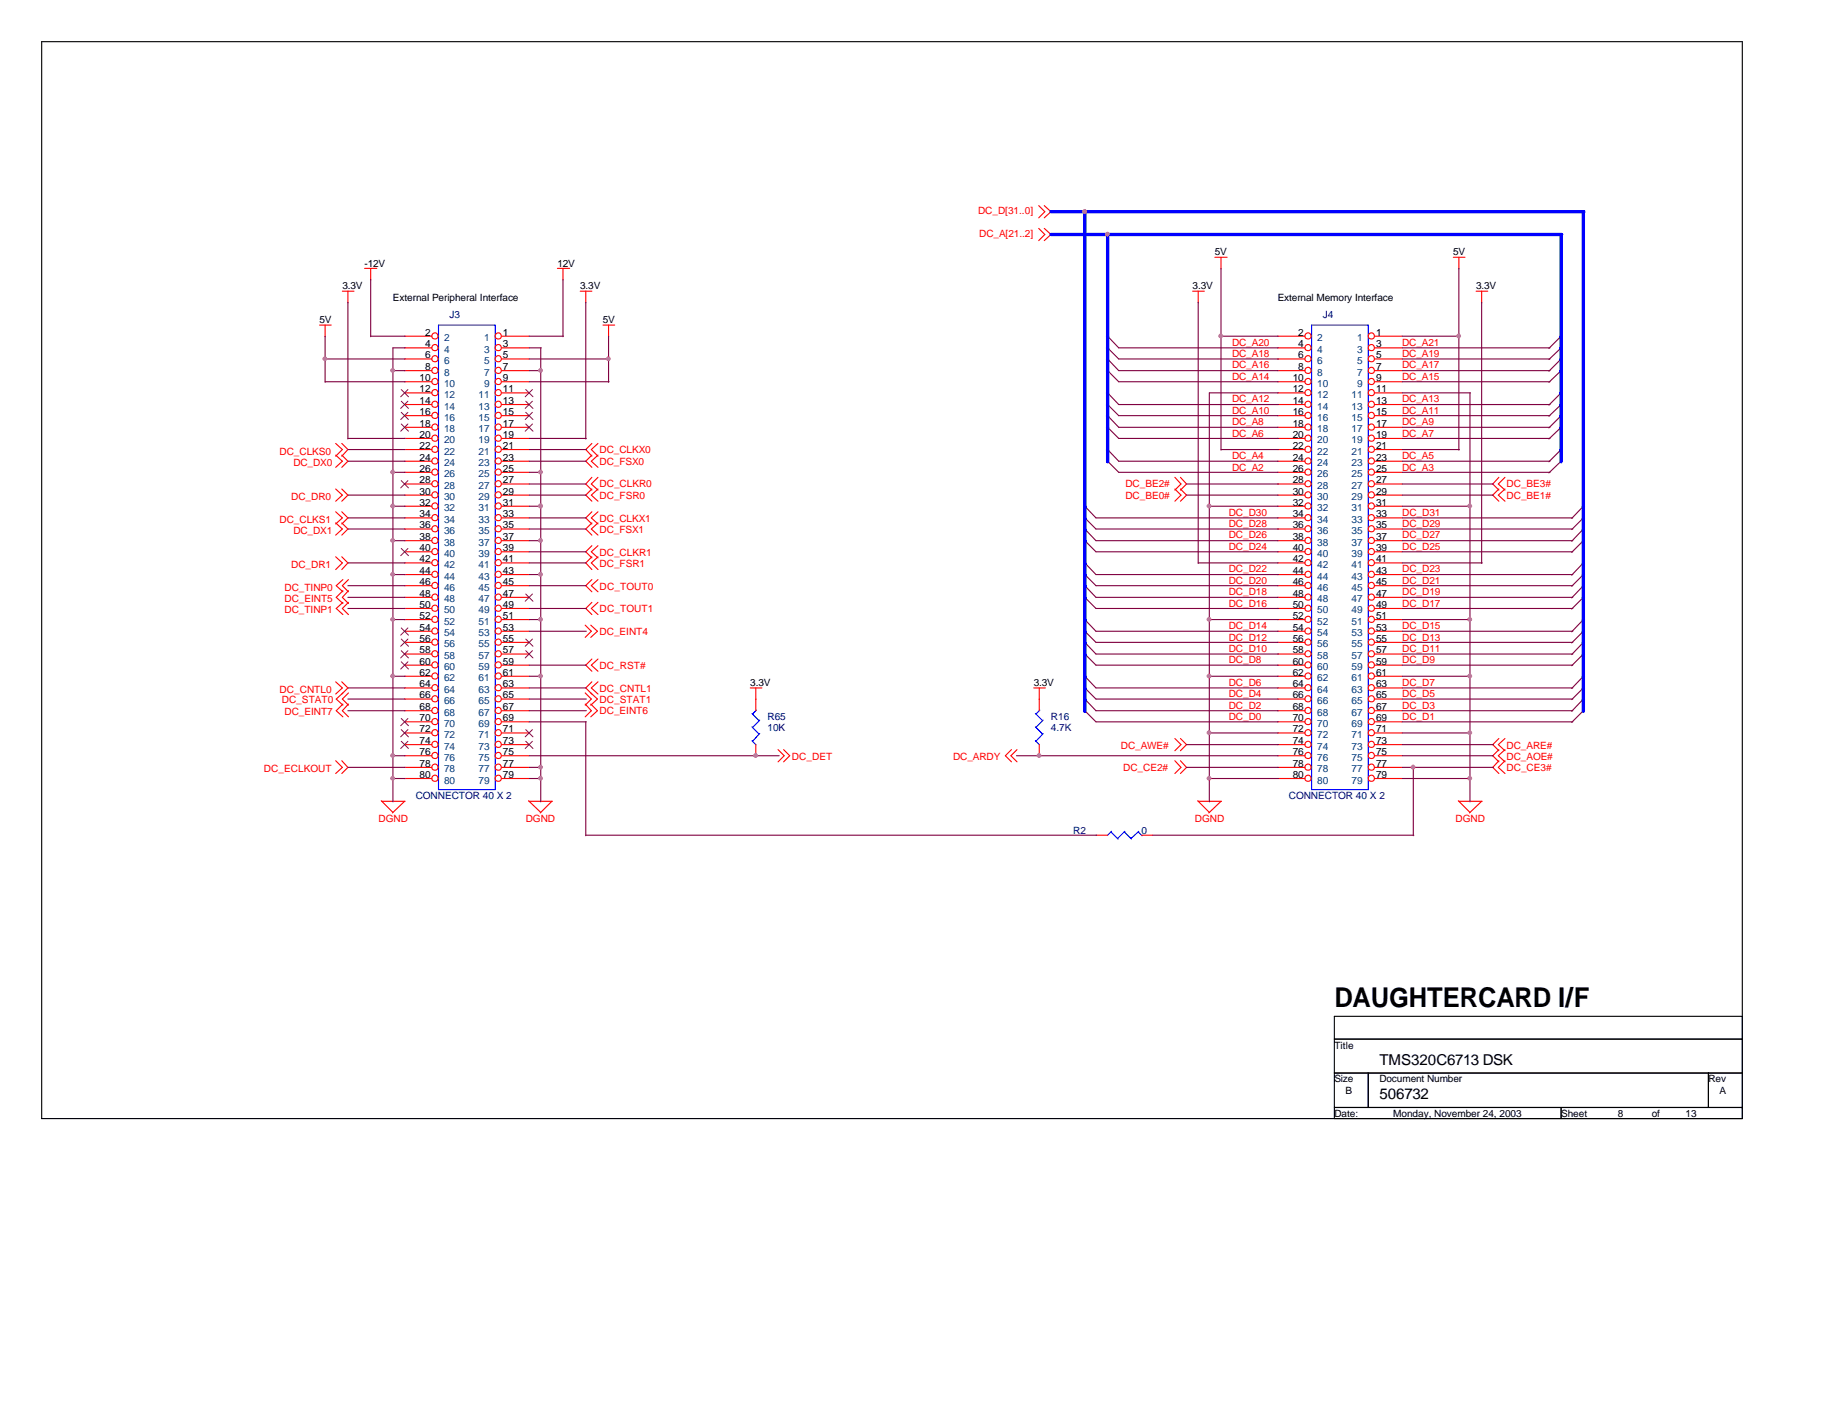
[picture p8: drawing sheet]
<svg xmlns="http://www.w3.org/2000/svg" width="279mm" height="216mm" viewBox="0 0 279 216" stroke-linecap="round" stroke-linejoin="round" font-family="sans-serif">
<path d="M6.3 6.3h259.1v164.1h-259.1zM203.3 158.3h62.1M265.4 154.9h-62.1v15.5M203.3 163.5h62.1M203.3 168.7h62.1M208.4 163.5v5.2M237.8 168.7v1.7M260.3 163.5v5.2" fill="none" stroke="#000" stroke-width=".17"/>
<g fill="none" stroke="#f00" stroke-width=".17">
<path d="M158.2 34.8l1 .9-1 1M158.2 31.3l1 1-1 .9M159.1 34.8l1 .9-1 1M159.1 31.3l1 1-1 .9M185.1 39.2h1.8M186 39.2v1.8M221.4 39.2h1.8M222.2 39.2v1.8M48.7 49.5h1.8M49.5 49.5v1.8M52.2 44.4h1.7M53 44.4v1.7"/>
<path d="M55.5 40.9h1.9M56.5 40.9v1.8M61.6 51.2h4.2M61.6 53h4.2M61.6 54.7h4.2M61.6 56.5h4.2M61.6 58.2h4.2M61.6 59.9h4.2M76.5 51.2h4.1M76.5 53h4.1M76.5 54.7h4.1M76.5 56.5h4.1"/>
<path d="M76.5 58.2h4.1M76.5 59.9h4.1M84.9 40.9h1.9M85.8 40.9v1.8M88.4 44.4h1.8M89.2 44.4v1.7M91.9 49.5h1.7M92.7 49.5v1.8M181.7 44.4h1.8M182.5 44.4v1.7M194.6 51.2h4.2M194.6 53h4.2"/>
<path d="M194.6 54.7h4.2M194.6 56.5h4.2M194.6 58.2h4.2M194.6 59.9h4.2M209.5 51.2h4.1M209.5 53h4.1M209.5 54.7h4.1M209.5 56.5h4.1M209.5 58.2h4.1M209.5 59.9h4.1M224.9 44.4h1.8M225.7 44.4v1.7"/>
<path d="M51.1 74.5l1.1 .9-1.1 1M51.1 67.6l1.1 .9-1.1 1M51.1 78l1.1 .9-1.1 .9M51.1 69.3l1.1 1-1.1 .9M51.1 79.7l1.1 .9-1.1 .9M52.1 74.5l.9 .9-.9 1M52.1 67.6l.9 .9-.9 1M52.1 78l.9 .9-.9 .9M52.1 69.3l.9 1-.9 .9M52.1 79.7l.9 .9-.9 .9M61.6 61.6h4.2M61.6 63.3h4.2"/>
<path d="M61.6 65.1h4.2M61.6 66.8h4.2M61.6 68.5h4.2M61.6 70.3h4.2M61.6 72h4.2M61.6 73.7h4.2M61.6 75.4h4.2M61.6 77.1h4.2M61.6 78.9h4.2M76.5 61.6h4.1M76.5 63.3h4.1M76.5 65.1h4.1"/>
<path d="M76.5 66.8h4.1M76.5 68.5h4.1M76.5 70.3h4.1M76.5 72h4.1M76.5 73.7h4.1M76.5 75.4h4.1M76.5 77.1h4.1M76.5 78.9h4.1M90.2 67.6l-1 .9 1 1M90.2 78l-1 .9 1 .9M90.2 79.7l-1 .9 1 .9M90.2 74.5l-1 .9 1 1"/>
<path d="M90.2 69.3l-1 1 1 .9M90.2 72.7l-1 1 1 1M91.1 67.6l-1 .9 1 1M91.1 78l-1 .9 1 .9M91.1 79.7l-1 .9 1 .9M91.1 74.5l-1 .9 1 1M91.1 69.3l-1 1 1 .9M91.1 72.7l-1 1 1 1M179 74.5l.9 .9-.9 1M179 72.7l.9 1-.9 1M179.8 74.5l1 .9-1 1M179.8 72.7l1 1-1 1"/>
<path d="M194.6 61.6h4.2M194.6 63.3h4.2M194.6 65.1h4.2M194.6 66.8h4.2M194.6 68.5h4.2M194.6 70.3h4.2M194.6 72h4.2M194.6 73.7h4.2M194.6 75.4h4.2M194.6 77.1h4.2M194.6 78.9h4.2M209.5 61.6h4.1"/>
<path d="M209.5 63.3h4.1M209.5 65.1h4.1M209.5 66.8h4.1M209.5 68.5h4.1M209.5 70.3h4.1M209.5 72h4.1M209.5 73.7h4.1M209.5 75.4h4.1M209.5 77.1h4.1M209.5 78.9h4.1M228.3 72.7l-.9 1 .9 1M228.3 74.5l-.9 .9 .9 1"/>
<path d="M229.3 72.7l-1 1 1 1M229.3 74.5l-1 .9 1 1M51.1 84.8l1.1 1-1.1 1M52.1 84.8l.9 1-.9 1M52.2 90l-1 1 1 .9M52.2 88.3l-1 .9 1 1M52.2 91.8l-1 .9 1 .9M53.1 90l-.9 1 .9 .9M53.1 88.3l-.9 .9 .9 1M53.1 91.8l-.9 .9 .9 .9M61.6 80.6h4.2M61.6 82.4h4.2"/>
<path d="M61.6 84.1h4.2M61.6 85.8h4.2M61.6 87.5h4.2M61.6 89.2h4.2M61.6 91h4.2M61.6 92.7h4.2M61.6 94.4h4.2M61.6 96.2h4.2M61.6 97.9h4.2M61.6 99.7h4.2M76.5 80.6h4.1M76.5 82.4h4.1"/>
<path d="M76.5 84.1h4.1M76.5 85.8h4.1M76.5 87.5h4.1M76.5 89.2h4.1M76.5 91h4.1M76.5 92.7h4.1M76.5 94.4h4.1M76.5 96.2h4.1M76.5 97.9h4.1M76.5 99.7h4.1M89.2 95.2l.9 1-.9 .9M90 95.2l1 1-1 .9"/>
<path d="M90.2 83.1l-1 1 1 .9M90.2 88.3l-1 .9 1 1M90.2 84.8l-1 1 1 1M90.2 91.8l-1 .9 1 .9M91.1 83.1l-1 1 1 .9M91.1 88.3l-1 .9 1 1M91.1 84.8l-1 1 1 1M91.1 91.8l-1 .9 1 .9M194.6 80.6h4.2M194.6 82.4h4.2M194.6 84.1h4.2M194.6 85.8h4.2"/>
<path d="M194.6 87.5h4.2M194.6 89.2h4.2M194.6 91h4.2M194.6 92.7h4.2M194.6 94.4h4.2M194.6 96.2h4.2M194.6 97.9h4.2M194.6 99.7h4.2M209.5 80.6h4.1M209.5 82.4h4.1M209.5 84.1h4.1M209.5 85.8h4.1"/>
<path d="M209.5 87.5h4.1M209.5 89.2h4.1M209.5 91h4.1M209.5 92.7h4.1M209.5 94.4h4.1M209.5 96.2h4.1M209.5 97.9h4.1M209.5 99.7h4.1M51.1 103.9l1.1 .9-1.1 .9M51.1 115.9l1.1 1-1.1 1M52.1 103.9l.9 .9-.9 .9M52.1 115.9l.9 1-.9 1"/>
<path d="M52.2 107.3l-1 1 1 .9M52.2 105.6l-1 .9 1 .9M53.1 107.3l-.9 1 .9 .9M53.1 105.6l-.9 .9 .9 .9M61.6 104.8h4.2M61.6 101.3h4.2M61.6 103h4.2M61.6 106.5h4.2M61.6 108.3h4.2M61.6 110h4.2M61.6 111.7h4.2M61.6 113.5h4.2"/>
<path d="M61.6 115.1h4.2M61.6 116.9h4.2M61.6 118.6h4.2M76.5 104.8h4.1M76.5 101.3h4.1M76.5 103h4.1M76.5 106.5h4.1M76.5 108.3h4.1M76.5 110h4.1M76.5 111.7h4.1M76.5 113.5h4.1M76.5 115.1h4.1"/>
<path d="M76.5 116.9h4.1M76.5 118.6h4.1M89.2 107.3l.9 1-.9 .9M89.2 105.6l.9 .9-.9 .9M90 107.3l1 1-1 .9M90 105.6l1 .9-1 .9M90.2 103.9l-1 .9 1 .9M90.2 100.4l-1 .9 1 1M91.1 103.9l-1 .9 1 .9M91.1 100.4l-1 .9 1 1M114.3 104.8h1.8M115.1 104.8v3.5"/>
<path d="M115.1 113.5v1.6M118.5 114.2l1 .9-1 1M119.4 114.2l.9 .9-.9 1M154.1 114.2l-.9 .9 .9 1M154.9 114.2l-.9 .9 .9 1M157.5 104.8h1.8M158.3 104.8v3.5M158.3 113.5v1.6M179 115.9l.9 1-.9 1M179 112.5l.9 1-.9 .9M179.8 115.9l1 1-1 1M179.8 112.5l1 1-1 .9"/>
<path d="M194.6 104.8h4.2M194.6 101.3h4.2M194.6 103h4.2M194.6 106.5h4.2M194.6 108.3h4.2M194.6 110h4.2M194.6 111.7h4.2M194.6 113.5h4.2M194.6 115.1h4.2M194.6 116.9h4.2M194.6 118.6h4.2M209.5 104.8h4.1"/>
<path d="M209.5 101.3h4.1M209.5 103h4.1M209.5 106.5h4.1M209.5 108.3h4.1M209.5 110h4.1M209.5 111.7h4.1M209.5 113.5h4.1M209.5 115.1h4.1M209.5 116.9h4.1M209.5 118.6h4.1M228.3 114.2l-.9 .9 .9 1M228.3 115.9l-.9 1 .9 1"/>
<path d="M228.3 112.5l-.9 1 .9 .9M229.3 114.2l-1 .9 1 1M229.3 115.9l-1 1 1 1M229.3 112.5l-1 1 1 .9M58.1 122l1.8 1.8M58.2 122.1h3.5M61.6 122.1l-1.8 1.8M80.5 122l1.9 1.8M80.6 122.1h3.6M84.1 122.1l-1.8 1.8M167 127.3h1.7M173.9 127.3h1.7"/>
<path d="M182.5 122l1.7 1.8M182.5 122.1h3.6M186 122.1l-1.9 1.8M222.2 122l1.7 1.8M222.2 122.1h3.6M225.7 122.1l-1.8 1.8"/>
<circle cx="66.3" cy="53" r=".47"/>
<circle cx="66.3" cy="59.8" r=".47"/>
<circle cx="66.3" cy="56.4" r=".47"/>
<circle cx="66.3" cy="51.2" r=".47"/>
<circle cx="66.3" cy="58.1" r=".47"/>
<circle cx="66.3" cy="54.7" r=".47"/>
<circle cx="75.9" cy="59.8" r=".47"/>
<circle cx="75.9" cy="53" r=".47"/>
<circle cx="75.9" cy="56.4" r=".47"/>
<circle cx="75.9" cy="51.2" r=".47"/>
<circle cx="75.9" cy="54.7" r=".47"/>
<circle cx="75.9" cy="58.1" r=".47"/>
<circle cx="199.3" cy="53" r=".47"/>
<circle cx="199.3" cy="59.8" r=".47"/>
<circle cx="199.3" cy="56.4" r=".47"/>
<circle cx="199.3" cy="54.7" r=".47"/>
<circle cx="199.3" cy="51.2" r=".47"/>
<circle cx="199.3" cy="58.1" r=".47"/>
<circle cx="208.9" cy="53" r=".47"/>
<circle cx="208.9" cy="59.8" r=".47"/>
<circle cx="208.9" cy="56.4" r=".47"/>
<circle cx="208.9" cy="58.1" r=".47"/>
<circle cx="208.9" cy="54.7" r=".47"/>
<circle cx="208.9" cy="51.2" r=".47"/>
<circle cx="66.3" cy="78.9" r=".47"/>
<circle cx="66.3" cy="61.6" r=".47"/>
<circle cx="66.3" cy="75.4" r=".47"/>
<circle cx="66.3" cy="71.9" r=".47"/>
<circle cx="66.3" cy="65.1" r=".47"/>
<circle cx="66.3" cy="63.3" r=".47"/>
<circle cx="66.3" cy="70.2" r=".47"/>
<circle cx="66.3" cy="68.5" r=".47"/>
<circle cx="66.3" cy="73.7" r=".47"/>
<circle cx="66.3" cy="66.8" r=".47"/>
<circle cx="66.3" cy="77.1" r=".47"/>
<circle cx="75.9" cy="75.4" r=".47"/>
<circle cx="75.9" cy="65.1" r=".47"/>
<circle cx="75.9" cy="78.9" r=".47"/>
<circle cx="75.9" cy="61.6" r=".47"/>
<circle cx="75.9" cy="63.3" r=".47"/>
<circle cx="75.9" cy="71.9" r=".47"/>
<circle cx="75.9" cy="70.2" r=".47"/>
<circle cx="75.9" cy="73.7" r=".47"/>
<circle cx="75.9" cy="68.5" r=".47"/>
<circle cx="75.9" cy="66.8" r=".47"/>
<circle cx="75.9" cy="77.1" r=".47"/>
<circle cx="199.3" cy="65.1" r=".47"/>
<circle cx="199.3" cy="61.6" r=".47"/>
<circle cx="199.3" cy="75.4" r=".47"/>
<circle cx="199.3" cy="78.9" r=".47"/>
<circle cx="199.3" cy="63.3" r=".47"/>
<circle cx="199.3" cy="71.9" r=".47"/>
<circle cx="199.3" cy="68.5" r=".47"/>
<circle cx="199.3" cy="70.2" r=".47"/>
<circle cx="199.3" cy="73.7" r=".47"/>
<circle cx="199.3" cy="66.8" r=".47"/>
<circle cx="199.3" cy="77.1" r=".47"/>
<circle cx="208.9" cy="65.1" r=".47"/>
<circle cx="208.9" cy="75.4" r=".47"/>
<circle cx="208.9" cy="78.9" r=".47"/>
<circle cx="208.9" cy="61.6" r=".47"/>
<circle cx="208.9" cy="63.3" r=".47"/>
<circle cx="208.9" cy="71.9" r=".47"/>
<circle cx="208.9" cy="68.5" r=".47"/>
<circle cx="208.9" cy="70.2" r=".47"/>
<circle cx="208.9" cy="73.7" r=".47"/>
<circle cx="208.9" cy="66.8" r=".47"/>
<circle cx="208.9" cy="77.1" r=".47"/>
<circle cx="66.3" cy="89.2" r=".47"/>
<circle cx="66.3" cy="82.3" r=".47"/>
<circle cx="66.3" cy="91" r=".47"/>
<circle cx="66.3" cy="85.7" r=".47"/>
<circle cx="66.3" cy="97.8" r=".47"/>
<circle cx="66.3" cy="92.7" r=".47"/>
<circle cx="66.3" cy="94.4" r=".47"/>
<circle cx="66.3" cy="87.5" r=".47"/>
<circle cx="66.3" cy="84" r=".47"/>
<circle cx="66.3" cy="99.6" r=".47"/>
<circle cx="66.3" cy="80.6" r=".47"/>
<circle cx="66.3" cy="96.1" r=".47"/>
<circle cx="75.9" cy="92.7" r=".47"/>
<circle cx="75.9" cy="82.3" r=".47"/>
<circle cx="75.9" cy="91" r=".47"/>
<circle cx="75.9" cy="85.7" r=".47"/>
<circle cx="75.9" cy="89.2" r=".47"/>
<circle cx="75.9" cy="97.8" r=".47"/>
<circle cx="75.9" cy="80.6" r=".47"/>
<circle cx="75.9" cy="84" r=".47"/>
<circle cx="75.9" cy="94.4" r=".47"/>
<circle cx="75.9" cy="87.5" r=".47"/>
<circle cx="75.9" cy="99.6" r=".47"/>
<circle cx="75.9" cy="96.1" r=".47"/>
<circle cx="199.3" cy="82.3" r=".47"/>
<circle cx="199.3" cy="91" r=".47"/>
<circle cx="199.3" cy="89.2" r=".47"/>
<circle cx="199.3" cy="92.7" r=".47"/>
<circle cx="199.3" cy="85.7" r=".47"/>
<circle cx="199.3" cy="97.8" r=".47"/>
<circle cx="199.3" cy="84" r=".47"/>
<circle cx="199.3" cy="87.5" r=".47"/>
<circle cx="199.3" cy="94.4" r=".47"/>
<circle cx="199.3" cy="80.6" r=".47"/>
<circle cx="199.3" cy="99.6" r=".47"/>
<circle cx="199.3" cy="96.1" r=".47"/>
<circle cx="208.9" cy="82.3" r=".47"/>
<circle cx="208.9" cy="85.7" r=".47"/>
<circle cx="208.9" cy="97.8" r=".47"/>
<circle cx="208.9" cy="92.7" r=".47"/>
<circle cx="208.9" cy="89.2" r=".47"/>
<circle cx="208.9" cy="91" r=".47"/>
<circle cx="208.9" cy="80.6" r=".47"/>
<circle cx="208.9" cy="87.5" r=".47"/>
<circle cx="208.9" cy="94.4" r=".47"/>
<circle cx="208.9" cy="84" r=".47"/>
<circle cx="208.9" cy="99.6" r=".47"/>
<circle cx="208.9" cy="96.1" r=".47"/>
<circle cx="66.3" cy="101.3" r=".47"/>
<circle cx="66.3" cy="108.3" r=".47"/>
<circle cx="66.3" cy="104.8" r=".47"/>
<circle cx="66.3" cy="115.1" r=".47"/>
<circle cx="66.3" cy="116.9" r=".47"/>
<circle cx="66.3" cy="111.6" r=".47"/>
<circle cx="66.3" cy="118.6" r=".47"/>
<circle cx="66.3" cy="103" r=".47"/>
<circle cx="66.3" cy="110" r=".47"/>
<circle cx="66.3" cy="113.4" r=".47"/>
<circle cx="66.3" cy="106.5" r=".47"/>
<circle cx="75.9" cy="115.1" r=".47"/>
<circle cx="75.9" cy="111.6" r=".47"/>
<circle cx="75.9" cy="116.9" r=".47"/>
<circle cx="75.9" cy="101.3" r=".47"/>
<circle cx="75.9" cy="104.8" r=".47"/>
<circle cx="75.9" cy="108.3" r=".47"/>
<circle cx="75.9" cy="118.6" r=".47"/>
<circle cx="75.9" cy="103" r=".47"/>
<circle cx="75.9" cy="110" r=".47"/>
<circle cx="75.9" cy="113.4" r=".47"/>
<circle cx="75.9" cy="106.5" r=".47"/>
<circle cx="199.3" cy="104.8" r=".47"/>
<circle cx="199.3" cy="116.9" r=".47"/>
<circle cx="199.3" cy="101.3" r=".47"/>
<circle cx="199.3" cy="111.6" r=".47"/>
<circle cx="199.3" cy="115.1" r=".47"/>
<circle cx="199.3" cy="108.3" r=".47"/>
<circle cx="199.3" cy="118.6" r=".47"/>
<circle cx="199.3" cy="103" r=".47"/>
<circle cx="199.3" cy="110" r=".47"/>
<circle cx="199.3" cy="106.5" r=".47"/>
<circle cx="199.3" cy="113.4" r=".47"/>
<circle cx="208.9" cy="104.8" r=".47"/>
<circle cx="208.9" cy="115.1" r=".47"/>
<circle cx="208.9" cy="108.3" r=".47"/>
<circle cx="208.9" cy="116.9" r=".47"/>
<circle cx="208.9" cy="101.3" r=".47"/>
<circle cx="208.9" cy="118.6" r=".47"/>
<circle cx="208.9" cy="111.6" r=".47"/>
<circle cx="208.9" cy="103" r=".47"/>
<circle cx="208.9" cy="106.5" r=".47"/>
<circle cx="208.9" cy="110" r=".47"/>
<circle cx="208.9" cy="113.4" r=".47"/>
</g>
<g fill="none" stroke="#00f" stroke-width=".17">
<path d="M66.8 49.5h8.6v70.8h-8.6zM199.8 49.5h8.6v70.8h-8.6zM114.6 112.9l.5 .6M114.6 110.7l1.1 1.1M114.6 108.7l1.1 1.1M115.2 108.2l-.6 .6M115.7 111.8l-1.1 1.1M115.7 109.7l-1.1 1.1M157.7 112.9l.6 .6M157.7 110.7l1.1 1.1M157.7 108.7l1.1 1.1M158.4 108.2l-.6 .6"/>
<path d="M158.9 111.8l-1.1 1.1M158.9 109.7l-1.1 1.1M169.2 126.7l1.1 1.1M169.3 126.7l-.6 .6M171.3 126.7l1.1 1.1M171.4 126.7l-1.1 1.1M173.4 126.7l.6 .6M173.5 126.7l-1.2 1.1"/>
</g>
<g fill="none" stroke="#804000" stroke-width=".15">
<path d="M61.1 59.4l1.1 1.1M62.1 59.4l-1.1 1.1M80.1 59.4l1.1 1.1M81.1 59.4l-1.1 1.1M61.1 61.1l1.1 1.1M61.1 62.8l1.1 1.1M61.1 64.6l1.1 1.1M61.1 73.2l1.1 1.1M62.1 61.1l-1.1 1.1M62.1 62.8l-1.1 1.1M62.1 64.6l-1.1 1.1M62.1 73.2l-1.1 1.1"/>
<path d="M80.1 61.1l1.1 1.1M80.1 62.8l1.1 1.1M80.1 64.6l1.1 1.1M81.1 61.1l-1.1 1.1M81.1 62.8l-1.1 1.1M81.1 64.6l-1.1 1.1M61.1 83.6l1.1 1.1M61.1 95.7l1.1 1.1M61.1 97.4l1.1 1.1M61.1 99.1l1.1 1.1M62.1 83.6l-1.1 1.1M62.1 95.7l-1.1 1.1"/>
<path d="M62.1 97.4l-1.1 1.1M62.1 99.1l-1.1 1.1M80.1 90.5l1.1 1.1M80.1 97.4l1.1 1.1M80.1 99.1l1.1 1.1M81.1 90.5l-1.1 1.1M81.1 97.4l-1.1 1.1M81.1 99.1l-1.1 1.1M61.1 100.8l1.1 1.1M61.1 109.5l1.1 1.1M61.1 111.2l1.1 1.1M61.1 112.9l1.1 1.1"/>
<path d="M62.1 109.5l-1.1 1.1M62.1 100.8l-1.1 1.1M62.1 111.2l-1.1 1.1M62.1 112.9l-1.1 1.1M80.1 111.2l1.1 1.1M80.1 112.9l1.1 1.1M81.1 111.2l-1.1 1.1M81.1 112.9l-1.1 1.1"/>
</g>
<g fill="none" stroke="#800040" stroke-width=".17">
<path d="M49.5 51.2v7.1M49.5 54.7h12.2M49.5 58.2h12.2M53 46.1v20.8M56.5 51.2h5.2M56.5 42.6v8.7M59.9 56.5h1.8M61.7 53h-1.8v69.2M80.6 56.5h1.9M80.6 54.7h12.2M80.6 58.2h12.2M80.6 53h1.9"/>
<path d="M80.6 51.2h5.3M82.4 53v69.2M85.8 42.6v8.7M89.2 46.1v20.8M92.7 51.2v7.1M168.7 56.4l1.7 1.8h24.3M168.7 52.9l1.7 1.8h24.3M168.7 51.1l1.7 1.9h24.3M168.7 59.8l1.7 1.8h24.3M168.7 54.6l1.7 1.9h24.3M182.5 46.1v39.8M186 51.2h8.7"/>
<path d="M186 40.9v27.7M194.7 59.9h-10.5v62.3M213.6 56.5h22.5M213.6 59.9h10.4M213.6 54.7h22.5M213.6 58.2h22.5M213.6 53h22.5M213.6 51.2h8.7M222.2 40.9v27.7M223.9 59.9v62.3M225.7 46.1v39.8M237.8 53l-1.8 1.8"/>
<path d="M237.8 56.5l-1.8 1.8M237.8 51.2l-1.8 1.9M237.8 54.7l-1.8 1.9M237.8 59.9l-1.8 1.8M53 78.9h8.7M53 70.3h8.7M53 75.4h8.7M53 68.5h8.7M53 66.8h8.7M59.9 77.1h1.8M59.9 72h1.8M80.6 78.9h8.7"/>
<path d="M80.6 77.1h1.9M80.6 70.3h8.7M80.6 75.4h8.7M80.6 72h1.9M80.6 68.5h8.7M80.6 73.7h8.7M80.6 66.8h8.7M165.2 78.8l1.8 1.8h27.7M165.2 77l1.8 1.9h27.7M168.7 68.4l1.7 1.9h24.3M168.7 61.6l1.7 1.7h24.3M168.7 63.2l1.7 1.9h24.3"/>
<path d="M168.7 70.2l1.7 1.8h24.3M168.7 65l1.7 1.8h24.3M180.8 75.4h13.9M180.8 73.7h13.9M184.2 77.1h10.5M186 68.5h8.7M213.6 78.9h26M213.6 77.1h10.4M213.6 70.3h22.5M213.6 75.4h13.9M213.6 72h22.5M213.6 68.5h8.7"/>
<path d="M213.6 61.6h22.5M213.6 73.7h13.9M213.6 63.3h22.5M213.6 66.8h22.5M213.6 65.1h22.5M237.8 70.3l-1.8 1.8M237.8 61.6l-1.8 1.8M237.8 65.1l-1.8 1.8M237.8 68.5l-1.8 1.9M237.8 63.3l-1.8 1.9M241.2 78.9l-1.8 1.8M241.2 77.1l-1.8 1.9"/>
<path d="M53 91h8.7M53 85.8h8.7M53 92.7h8.7M53 80.6h8.7M53 89.2h8.7M59.9 82.4h1.8M59.9 87.5h1.8M59.9 94.4h1.8M80.6 82.4h1.9M80.6 87.5h1.9M80.6 94.4h1.9M80.6 85.8h8.7"/>
<path d="M80.6 96.2h8.7M80.6 92.7h8.7M80.6 84.1h8.7M80.6 80.6h8.7M80.6 89.2h8.7M165.2 96.1l1.8 1.8h27.7M165.2 89.2l1.8 1.8h27.7M165.2 90.9l1.8 1.8h27.7M165.2 85.7l1.8 1.8h27.7M165.2 80.5l1.8 1.9h27.7M165.2 82.3l1.8 1.8h27.7M165.2 94.3l1.8 1.9h27.7"/>
<path d="M165.2 87.5l1.8 1.7h27.7M165.2 99.6l1.8 1.7h27.7M165.2 97.8l1.8 1.9h27.7M182.5 85.8h12.2M184.2 94.4h10.5M213.6 82.4h26M213.6 99.7h26M213.6 91h26M213.6 87.5h26M213.6 94.4h10.4M213.6 85.8h12.2M213.6 96.2h26"/>
<path d="M213.6 92.7h26M213.6 84.1h26M213.6 97.9h26M213.6 80.6h26M213.6 89.2h26M241.2 82.4l-1.8 1.8M241.2 99.7l-1.8 1.7M241.2 85.8l-1.8 1.8M241.2 91l-1.8 1.8M241.2 80.6l-1.8 1.9M241.2 89.2l-1.8 1.9M241.2 87.5l-1.8 1.8"/>
<path d="M241.2 94.4l-1.8 1.9M241.2 96.2l-1.8 1.8M241.2 97.9l-1.8 1.8M53 116.9h8.7M53 104.8h8.7M53 106.5h8.7M53 108.3h8.7M59.9 118.6h1.8M59.9 103h1.8M59.9 115.1h1.8M80.6 116.9h1.9M80.6 118.6h1.9"/>
<path d="M80.6 101.3h8.7M80.6 103h1.9M80.6 115.1h38.1M80.6 104.8h8.7M80.6 106.5h8.7M80.6 108.3h8.7M80.6 110h8.7M89.2 110v17.3M154.9 115.1h39.8M165.2 103l1.8 1.8h27.7M165.2 108.2l1.8 1.8h27.7M165.2 106.4l1.8 1.9h27.7"/>
<path d="M165.2 104.7l1.8 1.8h27.7M180.8 116.9h13.9M180.8 113.5h13.9M184.2 118.6h10.5M184.2 103h10.5M184.2 111.7h10.5M213.6 116.9h13.9M213.6 118.6h10.4M213.6 101.3h26M213.6 103h10.4M213.6 111.7h10.4M213.6 115.1h13.9"/>
<path d="M213.6 104.8h26M213.6 106.5h26M213.6 108.3h26M213.6 113.5h13.9M213.6 110h26M215.3 116.9v10.4M241.2 108.3l-1.8 1.8M241.2 104.8l-1.8 1.8M241.2 103l-1.8 1.9M241.2 106.5l-1.8 1.9M89.2 127.3h77.8M175.6 127.3h39.8"/>
</g>
<path d="M160.1 35.7h77.8M160.1 32.3h81.2M165.3 32.3v76.1M168.7 35.7v34.7M237.8 35.7v34.7M241.2 32.3v76.1" fill="none" stroke="#00f" stroke-width=".51"/>
<g fill="#f0f" stroke="#f0f" stroke-width=".17">
<circle cx="49.5" cy="54.6" r=".29"/>
<circle cx="223.9" cy="94.4" r=".29"/>
<circle cx="222.2" cy="51.2" r=".29"/>
<circle cx="59.8" cy="115.1" r=".29"/>
<circle cx="215.3" cy="116.9" r=".29"/>
<circle cx="59.8" cy="87.5" r=".29"/>
<circle cx="158.3" cy="115.1" r=".29"/>
<circle cx="184.2" cy="77.1" r=".29"/>
<circle cx="184.2" cy="94.4" r=".29"/>
<circle cx="223.9" cy="118.6" r=".29"/>
<circle cx="82.3" cy="116.9" r=".29"/>
<circle cx="82.3" cy="118.6" r=".29"/>
<circle cx="223.9" cy="103" r=".29"/>
<circle cx="82.3" cy="103" r=".29"/>
<circle cx="92.7" cy="54.6" r=".29"/>
<circle cx="59.8" cy="77.1" r=".29"/>
<circle cx="59.8" cy="82.3" r=".29"/>
<circle cx="82.3" cy="94.4" r=".29"/>
<circle cx="59.8" cy="118.6" r=".29"/>
<circle cx="59.8" cy="103" r=".29"/>
<circle cx="186" cy="51.2" r=".29"/>
<circle cx="223.9" cy="111.6" r=".29"/>
<circle cx="59.8" cy="71.9" r=".29"/>
<circle cx="59.8" cy="56.4" r=".29"/>
<circle cx="184.2" cy="111.6" r=".29"/>
<circle cx="82.3" cy="87.5" r=".29"/>
<circle cx="184.2" cy="103" r=".29"/>
<circle cx="59.8" cy="94.4" r=".29"/>
<circle cx="82.3" cy="77.1" r=".29"/>
<circle cx="82.3" cy="82.3" r=".29"/>
<circle cx="82.3" cy="71.9" r=".29"/>
<circle cx="82.3" cy="56.4" r=".29"/>
<circle cx="184.2" cy="118.6" r=".29"/>
<circle cx="223.9" cy="77.1" r=".29"/>
<circle cx="115.1" cy="115.1" r=".29"/>
<circle cx="168.7" cy="35.7" r=".29"/>
<circle cx="165.2" cy="32.2" r=".29"/>
</g>
<text font-size="4.1" x="203.3" y="153.5">DAUGHTERCARD I/F</text>
<g font-size="2.3">
<text x="210.1" y="167.5">506732</text>
<text x="210.1" y="162.3">TMS320C6713 DSK</text>
</g>
<g font-size="1.5" fill="#f00">
<text x="149" y="32.7">DC_D[31..0]</text>
<text x="149.2" y="36.2">DC_A[21..2]</text>
<text x="187.7" y="52.7">DC_A20</text>
<text x="213.6" y="52.7">DC_A21</text>
<text x="187.7" y="54.4">DC_A18</text>
<text x="187.7" y="57.9">DC_A14</text>
<text x="187.7" y="56.1">DC_A16</text>
<text x="213.6" y="56.1">DC_A17</text>
<text x="213.6" y="54.4">DC_A19</text>
<text x="213.6" y="57.9">DC_A15</text>
<text x="187.7" y="61.3">DC_A12</text>
<text x="187.7" y="63.1">DC_A10</text>
<text x="187.7" y="64.8">DC_A8</text>
<text x="213.6" y="61.3">DC_A13</text>
<text x="213.6" y="64.8">DC_A9</text>
<text x="213.6" y="63.1">DC_A11</text>
<text x="42.6" y="69.3">DC_CLKS0</text>
<text x="44.7" y="71">DC_DX0</text>
<text x="91.4" y="69.1">DC_CLKX0</text>
<text x="91.4" y="70.9">DC_FSX0</text>
<text x="187.7" y="71.7">DC_A2</text>
<text x="187.7" y="66.5">DC_A6</text>
<text x="187.7" y="69.9">DC_A4</text>
<text x="213.6" y="71.7">DC_A3</text>
<text x="213.6" y="69.9">DC_A5</text>
<text x="213.6" y="66.5">DC_A7</text>
<text x="44.4" y="76.2">DC_DR0</text>
<text x="91.4" y="76">DC_FSR0</text>
<text x="91.4" y="74.3">DC_CLKR0</text>
<text x="171.4" y="76">DC_BE0#</text>
<text x="171.4" y="74.3">DC_BE2#</text>
<text x="229.5" y="74.3">DC_BE3#</text>
<text x="229.5" y="76">DC_BE1#</text>
<text x="42.6" y="79.7">DC_CLKS1</text>
<text x="44.7" y="81.4">DC_DX1</text>
<text x="91.4" y="79.5">DC_CLKX1</text>
<text x="91.4" y="81.2">DC_FSX1</text>
<text x="187.2" y="78.6">DC_D30</text>
<text x="187.2" y="83.8">DC_D24</text>
<text x="187.2" y="82">DC_D26</text>
<text x="187.2" y="80.3">DC_D28</text>
<text x="213.6" y="78.6">DC_D31</text>
<text x="213.6" y="82">DC_D27</text>
<text x="213.6" y="80.3">DC_D29</text>
<text x="213.6" y="83.8">DC_D25</text>
<text x="44.4" y="86.5">DC_DR1</text>
<text x="91.4" y="84.7">DC_CLKR1</text>
<text x="91.4" y="89.8">DC_TOUT0</text>
<text x="91.4" y="86.4">DC_FSR1</text>
<text x="187.2" y="89">DC_D20</text>
<text x="187.2" y="87.2">DC_D22</text>
<text x="213.6" y="89">DC_D21</text>
<text x="213.6" y="87.2">DC_D23</text>
<text x="43.3" y="91.7">DC_EINT5</text>
<text x="43.3" y="90">DC_TINP0</text>
<text x="43.3" y="93.5">DC_TINP1</text>
<text x="91.4" y="93.3">DC_TOUT1</text>
<text x="187.2" y="90.7">DC_D18</text>
<text x="187.2" y="95.8">DC_D14</text>
<text x="187.2" y="92.5">DC_D16</text>
<text x="213.6" y="90.7">DC_D19</text>
<text x="213.6" y="92.5">DC_D17</text>
<text x="213.6" y="95.8">DC_D15</text>
<text x="91.4" y="101.9">DC_RST#</text>
<text x="91.4" y="96.8">DC_EINT4</text>
<text x="187.2" y="99.3">DC_D10</text>
<text x="187.2" y="97.6">DC_D12</text>
<text x="187.2" y="101.1">DC_D8</text>
<text x="213.6" y="99.3">DC_D11</text>
<text x="213.6" y="101.1">DC_D9</text>
<text x="213.6" y="97.6">DC_D13</text>
<text x="42.6" y="105.6">DC_CNTL0</text>
<text x="42.9" y="107.1">DC_STAT0</text>
<text x="91.4" y="105.4">DC_CNTL1</text>
<text x="91.4" y="107.1">DC_STAT1</text>
<text x="187.2" y="106.3">DC_D4</text>
<text x="187.2" y="108">DC_D2</text>
<text x="187.2" y="104.5">DC_D6</text>
<text x="213.6" y="106.3">DC_D5</text>
<text x="213.6" y="108">DC_D3</text>
<text x="213.6" y="104.5">DC_D7</text>
<text x="43.3" y="109">DC_EINT7</text>
<text x="91.4" y="108.8">DC_EINT6</text>
<text x="187.2" y="109.7">DC_D0</text>
<text x="213.6" y="109.7">DC_D1</text>
<text x="40.2" y="117.6">DC_ECLKOUT</text>
<text x="120.6" y="115.7">DC_DET</text>
<text x="145.2" y="115.7">DC_ARDY</text>
<text x="170.8" y="114">DC_AWE#</text>
<text x="171.1" y="117.4">DC_CE2#</text>
<text x="229.5" y="115.7">DC_AOE#</text>
<text x="229.5" y="117.4">DC_CE3#</text>
<text x="229.5" y="114">DC_ARE#</text>
<text x="57.7" y="125.2">DGND</text>
<text x="80.1" y="125.2">DGND</text>
<text x="182" y="125.2">DGND</text>
<text x="221.7" y="125.2">DGND</text>
</g>
<g font-size="1.5">
<text x="55.5" y="40.6">-12V</text>
<text x="84.9" y="40.6">12V</text>
<text x="185.1" y="38.9">5V</text>
<text x="221.4" y="38.9">5V</text>
<text x="52.2" y="44">3.3V</text>
<text x="59.9" y="45.8">External Peripheral Interface</text>
<text x="88.4" y="44">3.3V</text>
<text x="181.7" y="44">3.3V</text>
<text x="194.6" y="45.8">External Memory Interface</text>
<text x="224.9" y="44">3.3V</text>
<text x="48.7" y="49.3">5V</text>
<text x="64.8" y="51.1">2</text>
<text x="64.8" y="52.9">4</text>
<text x="76.6" y="51.1">1</text>
<text x="76.6" y="52.9">3</text>
<text x="91.9" y="49.3">5V</text>
<text x="197.8" y="51.1">2</text>
<text x="197.8" y="52.9">4</text>
<text x="209.6" y="51.1">1</text>
<text x="209.6" y="52.9">3</text>
<text x="63.9" y="58.1">10</text>
<text x="63.9" y="59.8">12</text>
<text x="64.8" y="54.6">6</text>
<text x="64.8" y="56.4">8</text>
<text x="76.6" y="54.6">5</text>
<text x="76.6" y="56.4">7</text>
<text x="76.6" y="58.1">9</text>
<text x="76.6" y="59.8">11</text>
<text x="196.9" y="58.1">10</text>
<text x="196.9" y="59.8">12</text>
<text x="197.8" y="54.6">6</text>
<text x="197.8" y="56.4">8</text>
<text x="209.6" y="54.6">5</text>
<text x="209.6" y="56.4">7</text>
<text x="209.6" y="58.1">9</text>
<text x="209.6" y="59.8">11</text>
<text x="63.9" y="61.6">14</text>
<text x="63.9" y="63.2">16</text>
<text x="63.9" y="65">18</text>
<text x="76.6" y="61.6">13</text>
<text x="76.6" y="63.2">15</text>
<text x="76.6" y="65">17</text>
<text x="196.9" y="61.6">14</text>
<text x="196.9" y="63.2">16</text>
<text x="196.9" y="65">18</text>
<text x="209.6" y="61.6">13</text>
<text x="209.6" y="63.2">15</text>
<text x="209.6" y="65">17</text>
<text x="63.9" y="66.7">20</text>
<text x="63.9" y="68.4">22</text>
<text x="63.9" y="70.2">24</text>
<text x="63.9" y="71.9">26</text>
<text x="76.6" y="66.7">19</text>
<text x="76.6" y="68.4">21</text>
<text x="76.6" y="70.2">23</text>
<text x="76.6" y="71.9">25</text>
<text x="196.9" y="66.7">20</text>
<text x="196.9" y="68.4">22</text>
<text x="196.9" y="70.2">24</text>
<text x="196.9" y="71.9">26</text>
<text x="209.6" y="66.7">19</text>
<text x="209.6" y="68.4">21</text>
<text x="209.6" y="70.2">23</text>
<text x="209.6" y="71.9">25</text>
<text x="63.9" y="73.7">28</text>
<text x="63.9" y="75.4">30</text>
<text x="63.9" y="77">32</text>
<text x="76.6" y="73.7">27</text>
<text x="76.6" y="75.4">29</text>
<text x="76.6" y="77">31</text>
<text x="196.9" y="73.7">28</text>
<text x="196.9" y="75.4">30</text>
<text x="196.9" y="77">32</text>
<text x="209.6" y="73.7">27</text>
<text x="209.6" y="75.4">29</text>
<text x="209.6" y="77">31</text>
<text x="63.9" y="78.8">34</text>
<text x="63.9" y="80.5">36</text>
<text x="63.9" y="82.3">38</text>
<text x="63.9" y="84">40</text>
<text x="76.6" y="78.8">33</text>
<text x="76.6" y="80.5">35</text>
<text x="76.6" y="82.3">37</text>
<text x="76.6" y="84">39</text>
<text x="196.9" y="78.8">34</text>
<text x="196.9" y="80.5">36</text>
<text x="196.9" y="82.3">38</text>
<text x="196.9" y="84">40</text>
<text x="209.6" y="78.8">33</text>
<text x="209.6" y="80.5">35</text>
<text x="209.6" y="82.3">37</text>
<text x="209.6" y="84">39</text>
<text x="63.9" y="85.7">42</text>
<text x="63.9" y="87.5">44</text>
<text x="63.9" y="89.2">46</text>
<text x="76.6" y="85.7">41</text>
<text x="76.6" y="87.5">43</text>
<text x="76.6" y="89.2">45</text>
<text x="196.9" y="85.7">42</text>
<text x="196.9" y="87.5">44</text>
<text x="196.9" y="89.2">46</text>
<text x="209.6" y="85.7">41</text>
<text x="209.6" y="87.5">43</text>
<text x="209.6" y="89.2">45</text>
<text x="63.9" y="90.9">48</text>
<text x="63.9" y="92.6">50</text>
<text x="63.9" y="94.3">52</text>
<text x="76.6" y="90.9">47</text>
<text x="76.6" y="92.6">49</text>
<text x="76.6" y="94.3">51</text>
<text x="196.9" y="90.9">48</text>
<text x="196.9" y="92.6">50</text>
<text x="196.9" y="94.3">52</text>
<text x="209.6" y="90.9">47</text>
<text x="209.6" y="92.6">49</text>
<text x="209.6" y="94.3">51</text>
<text x="63.9" y="96.1">54</text>
<text x="63.9" y="97.8">56</text>
<text x="63.9" y="99.6">58</text>
<text x="63.9" y="101.3">60</text>
<text x="76.6" y="96.1">53</text>
<text x="76.6" y="97.8">55</text>
<text x="76.6" y="99.6">57</text>
<text x="76.6" y="101.3">59</text>
<text x="196.9" y="96.1">54</text>
<text x="196.9" y="97.8">56</text>
<text x="196.9" y="99.6">58</text>
<text x="196.9" y="101.3">60</text>
<text x="209.6" y="96.1">53</text>
<text x="209.6" y="97.8">55</text>
<text x="209.6" y="99.6">57</text>
<text x="209.6" y="101.3">59</text>
<text x="63.9" y="103">62</text>
<text x="63.9" y="104.7">64</text>
<text x="63.9" y="106.4">66</text>
<text x="76.6" y="103">61</text>
<text x="76.6" y="104.7">63</text>
<text x="76.6" y="106.4">65</text>
<text x="114.3" y="104.5">3.3V</text>
<text x="157.5" y="104.5">3.3V</text>
<text x="196.9" y="103">62</text>
<text x="196.9" y="104.7">64</text>
<text x="196.9" y="106.4">66</text>
<text x="209.6" y="103">61</text>
<text x="209.6" y="104.7">63</text>
<text x="209.6" y="106.4">65</text>
<text x="63.9" y="108.2">68</text>
<text x="63.9" y="109.9">70</text>
<text x="63.9" y="111.6">72</text>
<text x="63.9" y="113.4">74</text>
<text x="76.6" y="108.2">67</text>
<text x="76.6" y="109.9">69</text>
<text x="76.6" y="111.6">71</text>
<text x="76.6" y="113.4">73</text>
<text x="196.9" y="108.2">68</text>
<text x="196.9" y="109.9">70</text>
<text x="196.9" y="111.6">72</text>
<text x="196.9" y="113.4">74</text>
<text x="209.6" y="108.2">67</text>
<text x="209.6" y="109.9">69</text>
<text x="209.6" y="111.6">71</text>
<text x="209.6" y="113.4">73</text>
<text x="63.9" y="115.1">76</text>
<text x="63.9" y="116.8">78</text>
<text x="63.9" y="118.5">80</text>
<text x="76.6" y="115.1">75</text>
<text x="76.6" y="116.8">77</text>
<text x="76.6" y="118.5">79</text>
<text x="196.9" y="115.1">76</text>
<text x="196.9" y="116.8">78</text>
<text x="196.9" y="118.5">80</text>
<text x="209.6" y="115.1">75</text>
<text x="209.6" y="116.8">77</text>
<text x="209.6" y="118.5">79</text>
<text x="203.3" y="159.8">Title</text>
<text x="203.3" y="164.9">Size</text>
<text x="205" y="166.7">B</text>
<text x="210.1" y="164.9">Document Number</text>
<text x="260.3" y="164.9">Rev</text>
<text x="262" y="166.7">A</text>
<text x="203.3" y="170.2">Date:</text>
<text x="212.3" y="170.2">Monday, November 24, 2003</text>
<text x="237.8" y="170.2">Sheet</text>
<text x="246.5" y="170.2">8</text>
<text x="251.6" y="170.2">of</text>
<text x="256.8" y="170.2">13</text>
</g>
<g font-size="1.5" fill="#004080">
<text x="67.6" y="52">2</text>
<text x="67.6" y="53.8">4</text>
<text x="73.7" y="52">1</text>
<text x="73.7" y="53.8">3</text>
<text x="200.7" y="52">2</text>
<text x="200.7" y="53.8">4</text>
<text x="206.8" y="52">1</text>
<text x="206.8" y="53.8">3</text>
<text x="67.6" y="55.5">6</text>
<text x="67.6" y="57.2">8</text>
<text x="67.6" y="58.9">10</text>
<text x="73.7" y="55.5">5</text>
<text x="73.7" y="57.2">7</text>
<text x="73.7" y="58.9">9</text>
<text x="200.7" y="55.5">6</text>
<text x="200.7" y="57.2">8</text>
<text x="200.7" y="58.9">10</text>
<text x="206.8" y="55.5">5</text>
<text x="206.8" y="57.2">7</text>
<text x="206.8" y="58.9">9</text>
<text x="67.6" y="60.6">12</text>
<text x="67.6" y="62.4">14</text>
<text x="67.6" y="64.1">16</text>
<text x="67.6" y="65.9">18</text>
<text x="72.9" y="60.6">11</text>
<text x="72.9" y="62.4">13</text>
<text x="72.9" y="64.1">15</text>
<text x="72.9" y="65.9">17</text>
<text x="200.7" y="60.6">12</text>
<text x="200.7" y="62.4">14</text>
<text x="200.7" y="64.1">16</text>
<text x="200.7" y="65.9">18</text>
<text x="205.9" y="60.6">11</text>
<text x="205.9" y="62.4">13</text>
<text x="205.9" y="64.1">15</text>
<text x="205.9" y="65.9">17</text>
<text x="67.6" y="67.6">20</text>
<text x="67.6" y="69.3">22</text>
<text x="67.6" y="71">24</text>
<text x="72.9" y="67.6">19</text>
<text x="72.9" y="69.3">21</text>
<text x="72.9" y="71">23</text>
<text x="200.7" y="67.6">20</text>
<text x="200.7" y="69.3">22</text>
<text x="200.7" y="71">24</text>
<text x="205.9" y="67.6">19</text>
<text x="205.9" y="69.3">21</text>
<text x="205.9" y="71">23</text>
<text x="67.6" y="72.7">26</text>
<text x="67.6" y="74.5">28</text>
<text x="67.6" y="76.2">30</text>
<text x="67.6" y="77.9">32</text>
<text x="72.9" y="72.7">25</text>
<text x="72.9" y="74.5">27</text>
<text x="72.9" y="76.2">29</text>
<text x="72.9" y="77.9">31</text>
<text x="200.7" y="72.7">26</text>
<text x="200.7" y="74.5">28</text>
<text x="200.7" y="76.2">30</text>
<text x="200.7" y="77.9">32</text>
<text x="205.9" y="72.7">25</text>
<text x="205.9" y="74.5">27</text>
<text x="205.9" y="76.2">29</text>
<text x="205.9" y="77.9">31</text>
<text x="67.6" y="79.7">34</text>
<text x="67.6" y="81.4">36</text>
<text x="67.6" y="83.1">38</text>
<text x="72.9" y="79.7">33</text>
<text x="72.9" y="81.4">35</text>
<text x="72.9" y="83.1">37</text>
<text x="200.7" y="79.7">34</text>
<text x="200.7" y="81.4">36</text>
<text x="200.7" y="83.1">38</text>
<text x="205.9" y="79.7">33</text>
<text x="205.9" y="81.4">35</text>
<text x="205.9" y="83.1">37</text>
<text x="67.6" y="84.8">40</text>
<text x="67.6" y="86.5">42</text>
<text x="67.6" y="88.3">44</text>
<text x="72.9" y="84.8">39</text>
<text x="72.9" y="86.5">41</text>
<text x="72.9" y="88.3">43</text>
<text x="200.7" y="84.8">40</text>
<text x="200.7" y="86.5">42</text>
<text x="200.7" y="88.3">44</text>
<text x="205.9" y="84.8">39</text>
<text x="205.9" y="86.5">41</text>
<text x="205.9" y="88.3">43</text>
<text x="67.6" y="90">46</text>
<text x="67.6" y="91.8">48</text>
<text x="67.6" y="93.5">50</text>
<text x="67.6" y="95.2">52</text>
<text x="72.9" y="90">45</text>
<text x="72.9" y="91.8">47</text>
<text x="72.9" y="93.5">49</text>
<text x="72.9" y="95.2">51</text>
<text x="200.7" y="90">46</text>
<text x="200.7" y="91.8">48</text>
<text x="200.7" y="93.5">50</text>
<text x="200.7" y="95.2">52</text>
<text x="205.9" y="90">45</text>
<text x="205.9" y="91.8">47</text>
<text x="205.9" y="93.5">49</text>
<text x="205.9" y="95.2">51</text>
<text x="67.6" y="96.9">54</text>
<text x="67.6" y="98.6">56</text>
<text x="67.6" y="100.4">58</text>
<text x="72.9" y="96.9">53</text>
<text x="72.9" y="98.6">55</text>
<text x="72.9" y="100.4">57</text>
<text x="200.7" y="96.9">54</text>
<text x="200.7" y="98.6">56</text>
<text x="200.7" y="100.4">58</text>
<text x="205.9" y="96.9">53</text>
<text x="205.9" y="98.6">55</text>
<text x="205.9" y="100.4">57</text>
<text x="67.6" y="102.1">60</text>
<text x="67.6" y="103.8">62</text>
<text x="67.6" y="105.6">64</text>
<text x="67.6" y="107.3">66</text>
<text x="72.9" y="102.1">59</text>
<text x="72.9" y="103.8">61</text>
<text x="72.9" y="105.6">63</text>
<text x="72.9" y="107.3">65</text>
<text x="200.7" y="102.1">60</text>
<text x="200.7" y="103.8">62</text>
<text x="200.7" y="105.6">64</text>
<text x="200.7" y="107.3">66</text>
<text x="205.9" y="102.1">59</text>
<text x="205.9" y="103.8">61</text>
<text x="205.9" y="105.6">63</text>
<text x="205.9" y="107.3">65</text>
<text x="67.6" y="109.1">68</text>
<text x="67.6" y="110.7">70</text>
<text x="67.6" y="112.4">72</text>
<text x="72.9" y="109.1">67</text>
<text x="72.9" y="110.7">69</text>
<text x="72.9" y="112.4">71</text>
<text x="200.7" y="109.1">68</text>
<text x="200.7" y="110.7">70</text>
<text x="200.7" y="112.4">72</text>
<text x="205.9" y="109.1">67</text>
<text x="205.9" y="110.7">69</text>
<text x="205.9" y="112.4">71</text>
<text x="67.6" y="114.2">74</text>
<text x="67.6" y="115.9">76</text>
<text x="67.6" y="117.7">78</text>
<text x="67.6" y="119.4">80</text>
<text x="72.9" y="114.2">73</text>
<text x="72.9" y="115.9">75</text>
<text x="72.9" y="117.7">77</text>
<text x="72.9" y="119.4">79</text>
<text x="200.7" y="114.2">74</text>
<text x="200.7" y="115.9">76</text>
<text x="200.7" y="117.7">78</text>
<text x="200.7" y="119.4">80</text>
<text x="205.9" y="114.2">73</text>
<text x="205.9" y="115.9">75</text>
<text x="205.9" y="117.7">77</text>
<text x="205.9" y="119.4">79</text>
</g>
<g font-size="1.5" fill="#000080">
<text x="68.5" y="48.5">J3</text>
<text x="201.5" y="48.5">J4</text>
<text x="116.9" y="109.7">R65</text>
<text x="116.9" y="111.4">10K</text>
<text x="160.1" y="109.7">R16</text>
<text x="160.1" y="111.4">4.7K</text>
<text x="63.3" y="121.8">CONNECTOR 40 X 2</text>
<text x="196.3" y="121.8">CONNECTOR 40 X 2</text>
<text x="163.5" y="127">R2</text>
<text x="173.9" y="127">0</text>
</g>
</svg>
